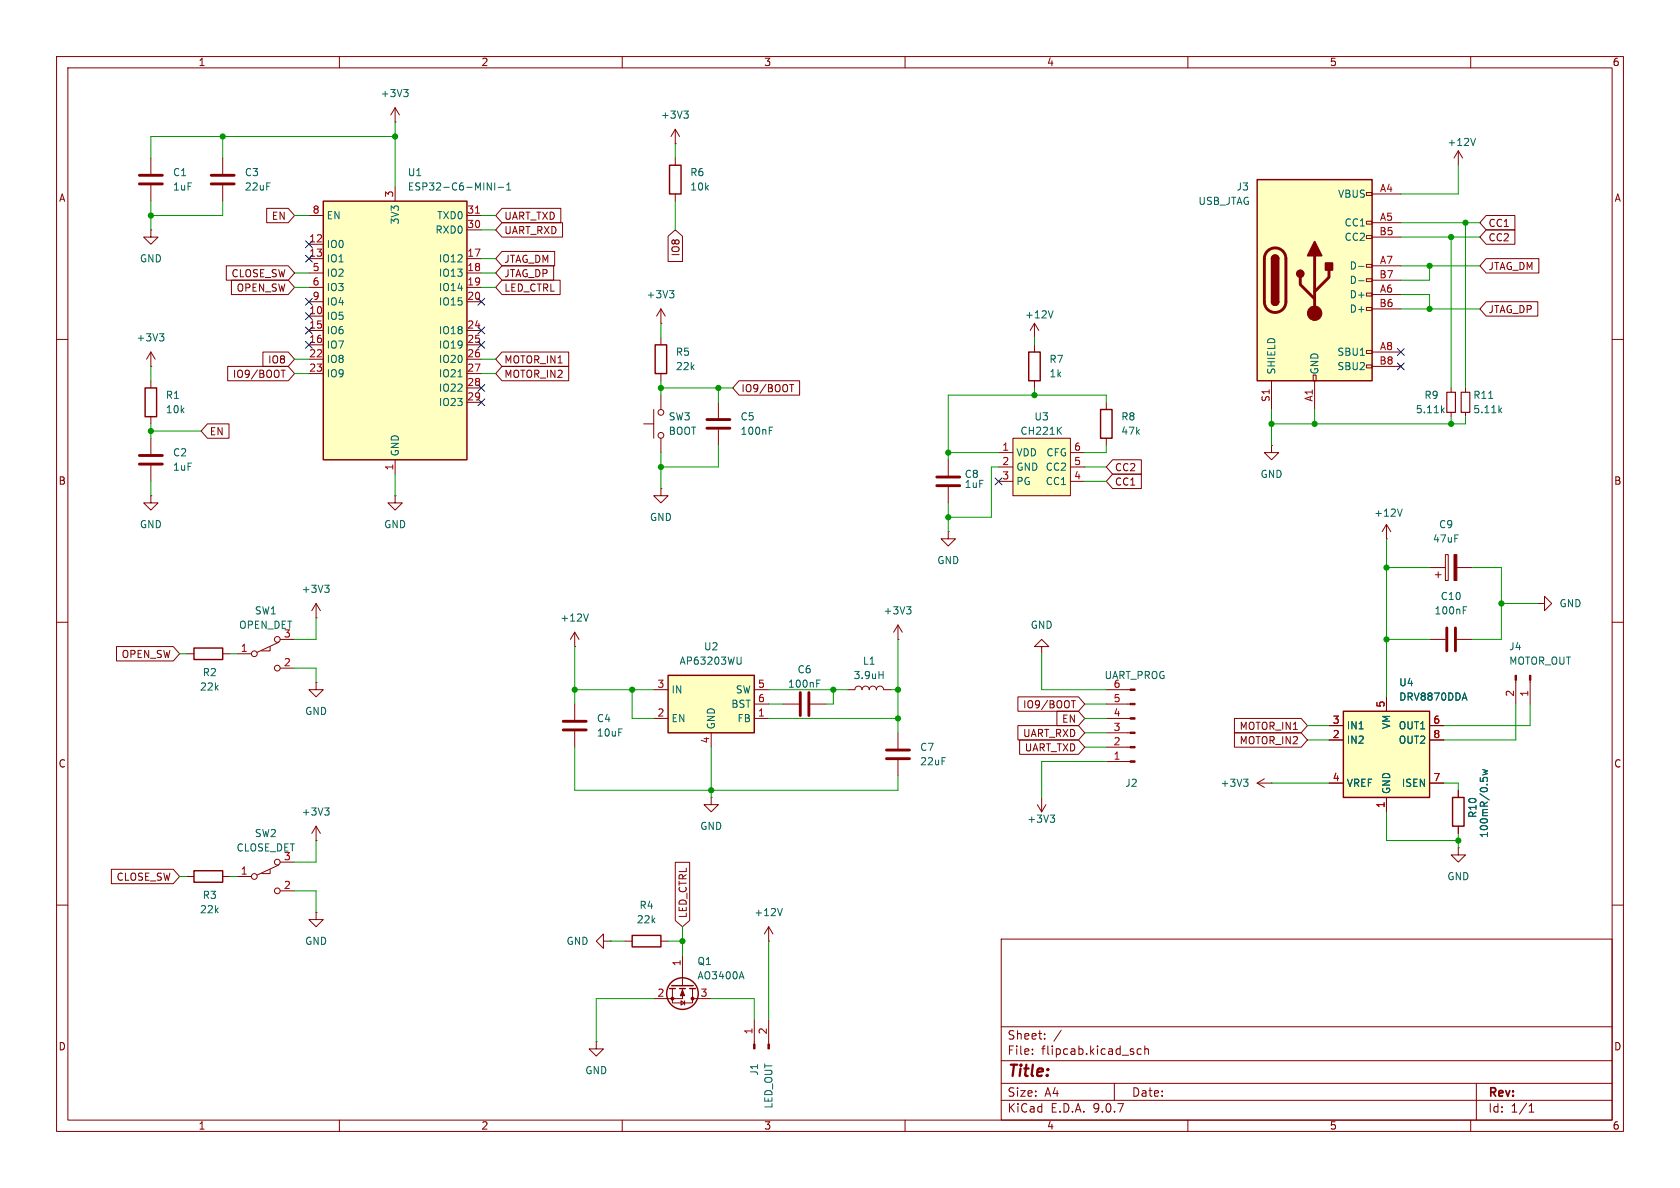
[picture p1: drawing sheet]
<svg xmlns="http://www.w3.org/2000/svg" width="297mm" height="210mm" viewBox="0 0 297 210" stroke-linecap="round" stroke-linejoin="round" font-family="sans-serif">
<g fill="none" stroke="#840000" stroke-width=".18">
<path d="M10 10h277v190h-277zM12 12h273v186h-273zM60 10v2M69.8 19.1l-.7 1.2M69.8 19.1l.8 1.2M69.8 19.1v2.5M110 10v2M160 10v2M210 10v2M260 10v2M39.4 27.9v2.8M39.4 32.8v2.8"/>
<path d="M69.8 21.6h.1M10 60h2M224.8 78.7v1.3h1.3l-1.3 1.3-1.3-1.3h1.3M224.8 78.7h.1M285 60h2M69.8 87.6v1.3h1.3l-1.3 1.3-1.2-1.3h1.2M69.8 87.6h.1M245.1 95.3h.1M245.1 92.7l-.8 1.3M245.1 92.7l.8 1.3M245.1 92.7v2.6M255.5 98h.5v4.6h-.5z"/>
<path d="M10 110h2M33 115.6h1.3M39.4 115.6h1.2M55.9 109.2h.1M55.9 106.7l-.8 1.3M55.9 106.7l.7 1.3M55.9 106.7v2.5M101.6 114.3h.1M101.6 111.8v2.5M101.6 111.8l-.8 1.2M101.6 111.8l.8 1.2M252.7 113h2.8"/>
<path d="M252.7 100.3h2.8M253.7 101.6h1.1M254.3 101.1v1M257.6 113h2.7M257.6 100.3h2.7M271.8 106.7h1.2v-1.3l1.3 1.3-1.3 1.3v-1.3M271.8 106.7h.1M285 110h2M55.9 120.7v1.2h1.2l-1.2 1.3-1.3-1.3h1.3M55.9 120.7h.1M101.6 124.5v2.8M101.6 129.3v2.8"/>
<path d="M222.2 138.4l1.3 .8M222.2 138.4h2.6M223.5 137.7l-1.3 .7M224.8 138.4h.1M268 120.2v4.3M270.5 120.2v4.3M33 154.9h1.3M39.4 154.9h1.2M41.9 154.9h2.5M47.8 153.7v.7h-1.6M49.3 152.9l-3.8 1.8M49.5 152.4h2.6"/>
<path d="M49.5 157.5h2.6M55.9 148.6h.1M55.9 146.1v2.5M55.9 146.1l-.8 1.2M55.9 146.1l.7 1.2M257.8 149.9v1.2h1.3l-1.3 1.3-1.3-1.3h1.3M257.8 149.9h.1M10 160h2M177 166h108v32h-108zM285 160h2M60 198v2M110 198v2"/>
<path d="M160 198v2M177 194.5h108M177 191.5h108M177 187.5h108M177 181.5h108M182.5 186.3v.1M182.5 185.5v.1M184.7 183.6v.1M184.7 182.8v.1M187.6 182.1l-1.3 2M197 191.5v3M201.7 185.5l-.4-.1-.3 .3v.4l.2 .2h.5"/>
<path d="M202.4 185.5l.2-.1 .4 .1v.9M202.4 184.9v1.5M210 198v2M260 198v2M261 191.5v6.5M270.3 196.6h.9M270.3 195.5l.4-.4v1.5"/>
<circle cx="45" cy="154.9" r=".51"/>
<circle cx="49" cy="157.5" r=".51"/>
<circle cx="49" cy="152.4" r=".51"/>
</g>
<path d="M37.3 31h4.1M37.3 32.5h4.1M255.8 111v4.1M257.3 111v4.1M99.6 127.5h4M99.6 129h4" fill="none" stroke="#840000" stroke-width=".51"/>
<g fill="#840000" stroke="#840000" stroke-width=".18">
<path d="M270.4 119.4h.2v.8h-.2z"/>
<path d="M267.8 119.4h.3v.8h-.3z"/>
<path d="M257 98h.6v4.6h-.6z"/>
</g>
<path d="M71.4 15.8h.7l-.4 .5M71.9 16.3l.2 .2v.3l-.2 .3M247.9 90l-.4 1.3M57.4 103.4h.8l-.4 .5M57.9 103.9l.3 .3v.3l-.3 .2M104 108.5l-.4 1.3M258.7 107.9h.4M258.7 107.3h.6M219.8 137.7h.8l-.4 .5M220.4 138.2l.2 .3v.3l-.2 .2M57.4 142.8h.8l-.4 .5M57.9 143.3l.3 .2v.3l-.3 .3" fill="none" stroke="#006464" stroke-width=".18"/>
<path d="M34.3 114.6h5.1v2h-5.1zM34.3 153.9h5.1v2.1h-5.1z" fill="none" stroke="#840000" stroke-width=".25"/>
<path d="M222.2 31.8h20.4v35.5h-20.4z" fill="#ffffc2"/>
<g fill="none" stroke="#840000" stroke-width=".18">
<path d="M119.4 25.4h.1M119.4 22.9l-.8 1.2M119.4 22.9l.7 1.2M119.4 22.9v2.5M119.4 27.9v1.3M119.4 34.3v1.3M241.6 34h1v.5h-1zM241.6 39.1h1v.5h-1zM242.6 34.3h5M242.6 39.4h5M257.8 26.7l-.8 1.2M257.8 26.7l.8 1.2"/>
<path d="M257.8 26.7v2.5M26.7 40.6v1.3h1.2l-1.2 1.3-1.3-1.3h1.3M26.7 40.6h.1M241.6 41.7h1v.5h-1zM241.6 46.7h1v.5h-1zM241.6 49.3h1v.5h-1zM241.6 51.8h1v.5h-1zM241.6 54.4h1v.5h-1zM242.6 41.9h5M242.6 47h5M242.6 49.5h5M242.6 52.1h5"/>
<path d="M242.6 54.6h5M26.7 77.5v2.8M224.8 67.3v5.1M232.2 66.3h.5v1h-.5zM232.4 67.3v5.1M241.6 62h1v.5h-1zM241.6 64.5h1v.5h-1zM242.6 62.2h5M242.6 64.8h5M259.1 68.6v.7M259.1 72.9v.8M26.7 87.6v1.3h1.2l-1.2 1.3-1.3-1.3h1.3"/>
<path d="M26.7 87.6h.1M26.7 82.3v2.8M167.6 94v1.3h1.3l-1.3 1.2-1.2-1.2h1.2M167.6 94h.1M158.7 113h.1M158.7 110.5v2.5M158.7 110.5l-.7 1.3M158.7 110.5l.8 1.3M184.1 114.3h1.3l-1.3-1.3-1.2 1.3h1.2v1.3M149.9 121.9h1.2a.64 .64 0 0 1 .7-.6 .64 .64 0 0 1 .6 .6 .64 .64 0 0 1 .6-.6 .64 .64 0 0 1 .7 .6 .64 .64 0 0 1 .6-.6 .64 .64 0 0 1 .6 .6 .64 .64 0 0 1 .7-.6 .64 .64 0 0 1 .6 .6h1.3M158.7 129.5v2.8M158.7 134.4v2.8"/>
<path d="M195.6 121.9h4.2M195.6 134.6h4.2M195.6 132.1h4.2M195.6 129.5h4.2M195.6 127h4.2M195.6 124.5h4.2M125.7 141v1.2h1.3l-1.3 1.3-1.2-1.3h1.2M125.7 141h.1M183.4 142.2l.7 1.3M184.1 141v2.5M184.9 142.2l-.8 1.3M110.5 166.4h1.3"/>
<path d="M116.8 166.4h1.3M118.9 174.8v2.5h3.5v-2.5M120.4 176.9l.6 .4-.6 .4zM120.6 174.8v1.7h-5M120.6 168.9v5.3M121 176.9v.8M122.4 176.5h3.3M135.9 166.4h.1M135.9 163.8v2.6M135.9 163.8l-.8 1.3M135.9 163.8l.8 1.3M105.4 184.2v1.2h1.3l-1.3 1.3-1.3-1.3h1.3"/>
<path d="M105.4 184.2h.1M133.3 180.3v4.3M135.9 180.3v4.3"/>
</g>
<g fill="none" stroke="#840000" stroke-width=".25">
<path d="M118.4 29.2h2v5.1h-2zM222.2 31.8h20.4v35.5h-20.4zM224.8 45.7a.64 .64 0 0 1 .6-.6 .64 .64 0 0 1 .7 .6M224.8 53.3a.64 .64 0 0 0 .6 .7 .64 .64 0 0 0 .7-.7M111.8 165.4h5v2h-5zM118.4 174.8h1M118.7 174.2h3.9M120.1 174.8h1.1M121.9 174.8h1"/>
<circle cx="120.6" cy="175.6" r="2.79"/>
</g>
<path d="M224.1 44.4a1.9 1.9 0 0 1 2-.4 1.9 1.9 0 0 1 1.2 1.7v7.6a1.91 1.91 0 0 1-1.9 1.9 1.91 1.91 0 0 1-1.9-1.9v-7.7l.2-.7zM229.9 49v1.3l2.5 2.5M232.4 45.2v10.2M234.9 47.8v1.2l-2.5 2.6M24.6 80.5h4.1M24.6 82h4.1M156.7 132.6h4.1M156.7 134.1h4.1" fill="none" stroke="#840000" stroke-width=".51"/>
<g fill="#840000" stroke="#840000" stroke-width=".25">
<path d="M224.8 45.7h1.3v7.6h-1.3z"/>
<path d="M225 45.3a.64 .64 0 0 1 .7-.2 .64 .64 0 0 1 .4 .6h-1.3z"/>
<path d="M224.8 53.3h1.3a.64 .64 0 0 1-.7 .7 .64 .64 0 0 1-.6-.7z"/>
<path d="M232.4 42.7l1.3 2.5h-2.6z"/>
<path d="M234.3 46.5h1.3v1.3h-1.3z"/>
<circle cx="229.9" cy="48.4" r=".63"/>
</g>
<g fill="#840000" stroke="#840000" stroke-width=".18">
<path d="M120.6 175l.4 1h-.7z"/>
<path d="M199.8 134.5h.9v.2h-.9z"/>
<path d="M199.8 132h.9v.2h-.9z"/>
<path d="M199.8 129.4h.9v.3h-.9z"/>
<path d="M199.8 126.9h.9v.2h-.9z"/>
<path d="M199.8 124.3h.9v.3h-.9z"/>
<path d="M199.8 121.8h.9v.2h-.9z"/>
<path d="M133.2 184.6h.3v.8h-.3z"/>
<path d="M135.8 184.6h.2v.8h-.2z"/>
<circle cx="232.4" cy="55.4" r="1.27"/>
<circle cx="122.4" cy="176.5" r=".25"/>
<circle cx="118.9" cy="176.5" r=".25"/>
</g>
<g fill="none" stroke="#006464" stroke-width=".18">
<path d="M120.9 19.6h.8l-.4 .5M121.4 20.1l.3 .3v.3l-.3 .2M260.8 24.5l-.4 1.2M240.2 47.1h1M240.2 49.6h1M263.2 70.4h.7M265.1 72.5l.4 .5M265.5 72.1l-.5 .5M155.4 119.3h.7M156.1 118.7v1.3M160.3 107.3h.7l-.4 .4M160.8 107.7l.2 .3v.3l-.2 .2"/>
<path d="M185.7 144.1h.7l-.4 .5M186.2 144.6l.2 .2v.3l-.2 .3M131.1 171.8l.4 1.2M138.3 160.6l-.4 1.3"/>
</g>
<path d="M258.3 69.3h1.5v3.6h-1.5z" fill="none" stroke="#840000" stroke-width=".2"/>
<path d="M118.1 119.4h15.2v10.1h-15.2z" fill="#ffffc2"/>
<path d="M118.1 119.4h15.2v10.1h-15.2z" fill="none" stroke="#840000" stroke-width=".25"/>
<path d="M115.6 121.9h2.5M115.6 127h2.5M125.7 129.5v2.6M133.3 121.9h2.6M133.3 127h2.6M133.3 124.5h2.6M138.4 124.5h2.8M143.3 124.5h2.7M55.9 161.3v1.3h1.2l-1.2 1.2-1.3-1.2h1.3M55.9 161.3h.1M106.7 166.4v-1.3l-1.3 1.3 1.3 1.2v-1.2h1.2M107.9 166.4h.1" fill="none" stroke="#840000" stroke-width=".18"/>
<path d="M131 116.1v1.1l-.1 .2h-.4M144.4 120.8h.4M144.4 120.2h.6" fill="none" stroke="#006464" stroke-width=".18"/>
<path d="M141.5 122.4v4.1M143 122.4v4.1" fill="none" stroke="#840000" stroke-width=".51"/>
<path d="M237.5 125.7h15.2v15.3h-15.2z" fill="#ffffc2"/>
<path d="M25.7 68.6h2v5.1h-2zM181.9 62.2h2v5.1h-2zM237.5 125.7h15.2v15.3h-15.2zM256.8 141h2v5.1h-2z" fill="none" stroke="#840000" stroke-width=".25"/>
<g fill="none" stroke="#840000" stroke-width=".18">
<path d="M26.7 64.8h.1M26.7 62.2l-.8 1.3M26.7 62.2l.7 1.3M26.7 62.2v2.6M26.7 67.3v1.3M26.7 73.7v1.2M127 71.1v2.8M127 75.9v2.8M182.9 61v1.2M182.9 67.3v1.3M256.5 68.6v.7M256.5 72.9v.8"/>
<path d="M41.9 115.6h2.5M47.8 114.3v.8h-1.6M49.3 113.5l-3.8 1.8M49.5 113h2.6M49.5 118.1h2.6M234.9 128.3h2.6M234.9 130.8h2.6M234.9 138.4h2.6M245.1 123.2v2.5M252.7 128.3h2.6M252.7 130.8h2.6M252.7 138.4h2.6"/>
<path d="M257.8 139.7v1.3M245.1 141v2.5M257.8 146.1v1.2"/>
<circle cx="45" cy="115.6" r=".51"/>
<circle cx="49" cy="118.1" r=".51"/>
<circle cx="49" cy="113" r=".51"/>
</g>
<path d="M28.2 59h.8l-.5 .5M28.7 59.5l.3 .2v.3l-.3 .3M136 76.1h.4M136 75.5h.6M255 72.5l.3 .5M255.3 72.1l-.5 .5M258.9 122.5l.4 1.3M261.7 137.5v.6M262.1 136l.9 .3-.6 .2 .6 .3-.9 .2M262.2 138v-.3l.2-.3 .4 .1 .2 .5" fill="none" stroke="#006464" stroke-width=".18"/>
<path d="M255.8 69.3h1.5v3.6h-1.5z" fill="none" stroke="#840000" stroke-width=".2"/>
<path d="M125 74.2h4M125 75.7h4" fill="none" stroke="#840000" stroke-width=".51"/>
<path d="M179.1 77.5h10.1v10.1h-10.1z" fill="#ffffc2"/>
<g fill="none" stroke="#840000" stroke-width=".18">
<path d="M26.7 27.9v2.8M26.7 32.8v2.8M116.8 57.2h.1M116.8 54.6v2.6M116.8 59.7v1.3M116.8 54.6l-.7 1.3M116.8 54.6l.8 1.3M182.9 57.2l-.8 1.2M182.9 57.2l.7 1.2M182.9 57.2v2.5M113.8 74.9h1.8M115.6 72.4v5.1"/>
<path d="M116.8 66v1.3M116.8 69.9v2.5M116.8 77.5v2.5M179.1 77.5h10.1v10.1h-10.1zM195.6 71.1v1.3M195.6 77.5v1.2M116.8 86.4v1.2h1.3l-1.3 1.3-1.2-1.3h1.2M116.8 86.4h.1M167.6 81.3v2.8M167.6 86.1v2.8M176.5 80h2.6M176.5 82.6h2.6"/>
<path d="M176.5 85.1h2.6M189.2 80h2.6M189.2 82.6h2.6M189.2 85.1h2.6"/>
<circle cx="116.8" cy="72.9" r=".51"/>
<circle cx="116.8" cy="77" r=".51"/>
</g>
<path d="M118.4 51.4h.7l-.4 .5M118.9 51.9l.2 .2v.3l-.2 .2M186.2 54.9l-.5 1.3M187.1 76.1l.6 .7M187.7 75.5l-.8 .7" fill="none" stroke="#006464" stroke-width=".18"/>
<path d="M24.6 31h4.1M24.6 32.5h4.1M165.6 84.3h4.1M165.6 85.9h4.1" fill="none" stroke="#840000" stroke-width=".51"/>
<path d="M115.8 61h2.1v5h-2.1zM194.6 72.4h2v5.1h-2z" fill="none" stroke="#840000" stroke-width=".25"/>
<path d="M57.1 35.6h25.4v45.7h-25.4z" fill="#ffffc2"/>
<path d="M57.1 35.6h25.4v45.7h-25.4z" fill="none" stroke="#840000" stroke-width=".25"/>
<g fill="none" stroke="#840000" stroke-width=".18">
<path d="M47.1 36.8h3.9l1.1 1.3-1.1 1.3h-3.9zM54.6 38.1h2.5M69.8 33v2.6M82.5 38.1h2.6M88.7 39.4h10.7v2.5h-10.7l-1.1-1.3zM88.7 36.8h10.4v2.6h-10.4l-1.1-1.3zM262.7 38.1h5.1v2.5h-5.1l-1.1-1.2zM40 47h11l1.1 1.3-1.1 1.2h-11zM40.9 49.5h10.1l1.1 1.3-1.1 1.3h-10.1zM54.6 43.2h2.5M54.6 45.7h2.5M54.6 48.3h2.5"/>
<path d="M54.6 50.8h2.5M54.6 53.3h2.5M54.6 55.9h2.5M54.6 58.4h2.5M82.5 45.7h2.6M82.5 48.3h2.6M82.5 50.8h2.6M82.5 53.3h2.6M82.5 58.4h2.6M82.5 40.6h2.6M88.7 47h9.2v2.5h-9.2l-1.1-1.2zM88.7 49.5h10.3v2.6h-10.3l-1.1-1.3z"/>
<path d="M88.7 44.4h9.4v2.6h-9.4l-1.1-1.3zM118.1 41.8l1.3-1.2 1.3 1.2v4.4h-2.6zM262.7 45.7h9.3v2.6h-9.3l-1.1-1.3zM262.7 53.3h9.2v2.6h-9.2l-1.1-1.3zM262.7 40.6h5.1v2.6h-5.1l-1.1-1.3zM36.7 74.9h3.8v2.6h-3.8l-1.1-1.3zM40.3 64.8h10.7l1.1 1.2-1.1 1.3h-10.7zM46.5 62.2h4.5l1.1 1.3-1.1 1.3h-4.5zM49.7 65.4h.7M50.1 65.4v1.3M54.6 61h2.5M54.6 63.5h2.5"/>
<path d="M54.6 66h2.5M82.5 61h2.6M82.5 63.5h2.6M82.5 66h2.6M82.5 68.6h2.6M82.5 71.1h2.6M88.7 64.8h11.8v2.5h-11.8l-1.1-1.3zM88.7 62.2h11.8v2.6h-11.8l-1.1-1.3zM130.7 67.3h10.7v2.6h-10.7l-1.2-1.3zM139.6 68h.7M140 68v1.3M69.8 81.3v2.5"/>
<path d="M196.7 83.8h5.1v2.6h-5.1l-1.1-1.3zM196.7 81.3h5.1v2.5h-5.1l-1.1-1.2zM20.6 114.3h10l1.1 1.3-1.1 1.2h-10zM180 123.2h10.7l1.1 1.3-1.1 1.2h-10.7zM180 128.3h10.7l1.1 1.2-1.1 1.3h-10.7zM180.3 130.8h10.4l1.1 1.3-1.1 1.3h-10.4zM186.8 125.7h3.9l1.1 1.3-1.1 1.3h-3.9zM189.4 123.9h.7M189.8 123.9v1.2M218.2 127h11.8l1.1 1.3-1.1 1.2h-11.8zM218.2 129.5h11.8l1.1 1.3-1.1 1.3h-11.8zM234.9 128.3h2.6"/>
<path d="M234.9 130.8h2.6M234.9 138.4h2.6M245.1 123.2v2.5M252.7 128.3h2.6M252.7 130.8h2.6M252.7 138.4h2.6M257.8 139.7v1.3M19.7 153.7h10.9l1.1 1.2-1.1 1.3h-10.9zM119.4 152.4h2.5v10.3l-1.3 1.1-1.2-1.1zM245.1 141v2.5M257.8 146.1v1.2"/>
</g>
<path d="M84.1 37.7h.7" fill="none" stroke="#a90000" stroke-width=".18"/>
<path d="M86.1 32.3l.8 1.3v-1.3M87.5 32.3v1.3M88.1 33.1h.9M89.6 33.6h.7M89.6 32.7l.3-.4v1.3M81 66.6h.7M258.9 122.5l.4 1.3M261.7 137.5v.6M262.1 136l.9 .3-.6 .2 .6 .3-.9 .2M262.2 138v-.3l.2-.3 .4 .1 .2 .5" fill="none" stroke="#006464" stroke-width=".18"/>
<g fill="none" stroke="#009600" stroke-width=".18">
<path d="M26.7 35.6v5M39.4 24.1v3.8M39.4 35.6v2.5h-12.7M52.1 38.1h2.5M69.8 21.6v11.4M69.8 24.1h-43.1v3.8M85.1 38.1h2.5M119.4 25.4v2.5M119.4 35.6v5M247.6 39.4h14M257.8 29.2v5.1h-10.2M259.1 39.4v29.2"/>
<path d="M52.1 50.8h2.5M52.1 48.3h2.5M85.1 50.8h2.5M85.1 48.3h2.5M85.1 40.6h2.5M85.1 45.7h2.5M116.8 57.2v2.5M182.9 59.7v1.3M247.6 41.9h14M247.6 54.6h14M247.6 52.1h5.1v2.5M247.6 47h14"/>
<path d="M252.7 47v2.5h-5.1M256.5 41.9v26.7M26.7 64.8v2.5M26.7 74.9v2.6M26.7 76.2h8.9M52.1 66h2.5M52.1 63.5h2.5M85.1 66h2.5M85.1 63.5h2.5M116.8 67.3v2.6M116.8 68.6h12.7M127 68.6v2.5"/>
<path d="M127 78.7v3.9h-10.2M182.9 68.6v1.3M195.6 71.1v-1.2h-28v11.4M195.6 78.7v1.3h-3.8M224.8 72.4v6.3M232.4 72.4v2.5M256.5 73.7v1.2M259.1 73.7v1.2h-34.3M26.7 85.1v2.5M69.8 83.8v3.8M116.8 80v6.4M167.6 88.9v5.1"/>
<path d="M167.6 80h8.9M176.5 82.6h-1.2v8.8h-7.7M191.8 82.6h3.8M191.8 85.1h3.8M245.1 95.3v27.9M31.7 115.6h1.3M40.6 115.6h1.3M52.1 118.1h3.8v2.6M55.9 109.2v3.8h-3.8M101.6 114.3v10.2M158.7 113v16.5M184.1 115.6v6.3h11.5"/>
<path d="M245.1 113h7.6M245.1 100.3h7.6M260.3 100.3h5.1v12.7h-5.1M265.4 106.7h6.4M101.6 121.9h14M101.6 132.1v7.6h57.1v-2.5M111.8 121.9v5.1h3.8M125.7 132.1v8.9M135.9 121.9h14M135.9 127h22.8M135.9 124.5h2.5M147.3 121.9v2.6h-1.3"/>
<path d="M157.5 121.9h1.2M191.8 132.1h3.8M191.8 129.5h3.8M191.8 127h3.8M191.8 124.5h3.8M195.6 134.6h-11.5v6.4M224.8 138.4h10.1M231.1 130.8h3.8M231.1 128.3h3.8M255.3 138.4h2.5v1.3M268 124.5v6.3h-12.7M270.5 124.5v3.8h-15.2"/>
<path d="M31.7 154.9h1.3M40.6 154.9h1.3M52.1 157.5h3.8v3.8M55.9 148.6v3.8h-3.8M245.1 143.5v5.1h12.7M257.8 147.3v2.6M107.9 166.4h2.6M115.6 176.5h-10.2v7.7M118.1 166.4h2.5M120.6 163.8v5.1M125.7 176.5h7.6v3.8M135.9 166.4v13.9"/>
</g>
<g fill="none" stroke="#000084" stroke-width=".18">
<path d="M54 55.3l1.2 1.2M54 52.7l1.2 1.2M54 42.6l1.2 1.2M54 45.1l1.2 1.2M54 57.8l1.2 1.2M55.2 55.3l-1.2 1.2M55.2 52.7l-1.2 1.2M55.2 42.6l-1.2 1.2M55.2 45.1l-1.2 1.2M55.2 57.8l-1.2 1.2M84.5 52.7l1.2 1.2M84.5 57.8l1.2 1.2"/>
<path d="M85.7 52.7l-1.2 1.2M85.7 57.8l-1.2 1.2M54 60.4l1.2 1.2M55.2 60.4l-1.2 1.2M84.5 70.5l1.2 1.2M84.5 68l1.2 1.2M84.5 60.4l1.2 1.2M85.7 70.5l-1.2 1.2M85.7 68l-1.2 1.2M85.7 60.4l-1.2 1.2M247 61.6l1.3 1.2M247 64.2l1.3 1.2"/>
<path d="M248.3 61.6l-1.3 1.2M248.3 64.2l-1.3 1.2M175.9 84.5l1.2 1.2M177.1 84.5l-1.2 1.2"/>
</g>
<g fill="#009600" stroke="#009600" stroke-width=".18">
<circle cx="182.9" cy="69.9" r=".46"/>
<circle cx="127" cy="68.6" r=".46"/>
<circle cx="167.6" cy="80" r=".46"/>
<circle cx="116.8" cy="68.6" r=".46"/>
<circle cx="256.5" cy="41.9" r=".46"/>
<circle cx="252.7" cy="54.6" r=".46"/>
<circle cx="252.7" cy="47" r=".46"/>
<circle cx="224.8" cy="74.9" r=".46"/>
<circle cx="232.4" cy="74.9" r=".46"/>
<circle cx="259.1" cy="39.4" r=".46"/>
<circle cx="256.5" cy="74.9" r=".46"/>
<circle cx="257.8" cy="148.6" r=".46"/>
<circle cx="245.1" cy="100.3" r=".46"/>
<circle cx="245.1" cy="113" r=".46"/>
<circle cx="265.4" cy="106.7" r=".46"/>
<circle cx="111.8" cy="121.9" r=".46"/>
<circle cx="101.6" cy="121.9" r=".46"/>
<circle cx="125.7" cy="139.7" r=".46"/>
<circle cx="158.7" cy="127" r=".46"/>
<circle cx="147.3" cy="121.9" r=".46"/>
<circle cx="120.6" cy="166.4" r=".46"/>
<circle cx="167.6" cy="91.4" r=".46"/>
<circle cx="158.7" cy="121.9" r=".46"/>
<circle cx="26.7" cy="76.2" r=".46"/>
<circle cx="116.8" cy="82.6" r=".46"/>
<circle cx="39.4" cy="24.1" r=".46"/>
<circle cx="26.7" cy="38.1" r=".46"/>
<circle cx="69.8" cy="24.1" r=".46"/>
</g>
<text font-size="2.8" fill="#840000" x="178" y="190.9">Title:</text>
<g font-size="2.1" fill="#840000">
<text x="178" y="184">Sheet:</text>
<text x="178" y="186.7">File:</text>
<text x="184.1" y="186.7">flipcab.kicad_sch</text>
<text x="178" y="196.9">KiCad</text>
<text x="178" y="194.1">Size:</text>
<text x="184.7" y="194.1">A4</text>
<text x="185.7" y="196.9">E.D.A.</text>
<text x="193.3" y="196.9">9.0.7</text>
<text x="200" y="194.1">Date:</text>
<text x="263" y="194.3">Rev:</text>
<text x="263" y="196.9">Id:</text>
<text x="267.1" y="196.9">1/1</text>
</g>
<g font-size="1.8" fill="#840000">
<text x="35" y="11.9">1</text>
<text x="85" y="11.9">2</text>
<text x="135" y="11.9">3</text>
<text x="185" y="11.9">4</text>
<text x="235" y="11.9">5</text>
<text x="285" y="11.9">6</text>
<text x="10.3" y="35.9">A</text>
<text x="285.3" y="35.9">A</text>
<text x="48" y="39.1">EN</text>
<text x="89.1" y="41.6">UART_RXD</text>
<text x="89.1" y="39.1">UART_TXD</text>
<text x="263" y="40.3">CC1</text>
<text x="89.1" y="46.7">JTAG_DM</text>
<text x="120.3" y="45.4" transform="rotate(-90 120.3 45.4)">IO8</text>
<text x="263" y="47.9">JTAG_DM</text>
<text x="263" y="42.9">CC2</text>
<text x="40.8" y="49.2">CLOSE_SW</text>
<text x="41.7" y="51.8">OPEN_SW</text>
<text x="89.1" y="49.2">JTAG_DP</text>
<text x="89.1" y="51.8">LED_CTRL</text>
<text x="263" y="55.6">JTAG_DP</text>
<text x="47.3" y="64.5">IO8</text>
<text x="89.1" y="64.5">MOTOR_IN1</text>
<text x="41.1" y="67">IO9/BOOT</text>
<text x="89.1" y="67">MOTOR_IN2</text>
<text x="131" y="69.5">IO9/BOOT</text>
<text x="37" y="77.2">EN</text>
<text x="197" y="83.5">CC2</text>
<text x="10.3" y="85.9">B</text>
<text x="197" y="86">CC1</text>
<text x="285.3" y="85.9">B</text>
<text x="21.4" y="116.5">OPEN_SW</text>
<text x="180.8" y="125.4">IO9/BOOT</text>
<text x="180.8" y="130.5">UART_RXD</text>
<text x="187.7" y="128">EN</text>
<text x="219" y="129.2">MOTOR_IN1</text>
<text x="219" y="131.8">MOTOR_IN2</text>
<text x="10.3" y="135.9">C</text>
<text x="181.1" y="133">UART_TXD</text>
<text x="285.3" y="135.9">C</text>
<text x="20.5" y="155.9">CLOSE_SW</text>
<text x="121.6" y="162.4" transform="rotate(-90 121.6 162.4)">LED_CTRL</text>
<text x="10.3" y="185.9">D</text>
<text x="285.3" y="185.9">D</text>
<text x="35" y="199.9">1</text>
<text x="85" y="199.9">2</text>
<text x="135" y="199.9">3</text>
<text x="185" y="199.9">4</text>
<text x="235" y="199.9">5</text>
<text x="285" y="199.9">6</text>
</g>
<g font-size="1.8" fill="#006464">
<text x="67.2" y="17.4">+3V3</text>
<text x="116.7" y="21.2">+3V3</text>
<text x="255.8" y="26">+12V</text>
<text x="30.5" y="31.3">C1</text>
<text x="30.5" y="33.9">1uF</text>
<text x="43.2" y="31.3">C3</text>
<text x="43.2" y="33.9">22uF</text>
<text x="72" y="31.3">U1</text>
<text x="72" y="33.9">ESP32-C6-MINI-1</text>
<text x="121.9" y="31.3">R6</text>
<text x="121.9" y="33.9">10k</text>
<text x="218.5" y="33.9">J3</text>
<text x="236.5" y="35.2">VBUS</text>
<text x="57.7" y="39">EN</text>
<text x="70.7" y="39.8" transform="rotate(-90 70.7 39.8)">3V3</text>
<text x="76.9" y="41.5">RXD0</text>
<text x="77.2" y="39">TXD0</text>
<text x="211.8" y="36.4">USB_JTAG</text>
<text x="237.6" y="40.2">CC1</text>
<text x="24.6" y="46.6">GND</text>
<text x="57.7" y="44">IO0</text>
<text x="57.7" y="46.6">IO1</text>
<text x="77.5" y="46.6">IO12</text>
<text x="237.6" y="42.8">CC2</text>
<text x="238.5" y="47.9">D-</text>
<text x="57.7" y="49.1">IO2</text>
<text x="57.7" y="51.7">IO3</text>
<text x="77.5" y="49.1">IO13</text>
<text x="77.5" y="51.7">IO14</text>
<text x="114.2" y="52.9">+3V3</text>
<text x="238.5" y="50.4">D-</text>
<text x="238.5" y="52.9">D+</text>
<text x="57.7" y="54.2">IO4</text>
<text x="57.7" y="56.7">IO5</text>
<text x="57.7" y="59.3">IO6</text>
<text x="77.5" y="54.2">IO15</text>
<text x="77.5" y="59.3">IO18</text>
<text x="181.1" y="56.5">+12V</text>
<text x="238.5" y="55.5">D+</text>
<text x="24" y="60.6">+3V3</text>
<text x="57.7" y="61.8">IO7</text>
<text x="57.7" y="64.4">IO8</text>
<text x="77.5" y="61.8">IO19</text>
<text x="77.5" y="64.4">IO20</text>
<text x="119.4" y="63.1">R5</text>
<text x="119.4" y="65.6">22k</text>
<text x="185.4" y="64.4">R7</text>
<text x="236.3" y="63.1">SBU1</text>
<text x="236.3" y="65.6">SBU2</text>
<text x="29.2" y="70.7">R1</text>
<text x="57.7" y="66.9">IO9</text>
<text x="77.5" y="66.9">IO21</text>
<text x="77.5" y="69.4">IO22</text>
<text x="77.5" y="72">IO23</text>
<text x="185.4" y="66.9">1k</text>
<text x="225.7" y="66.3" transform="rotate(-90 225.7 66.3)">SHIELD</text>
<text x="233.3" y="66.3" transform="rotate(-90 233.3 66.3)">GND</text>
<text x="251.7" y="70.7">R9</text>
<text x="260.4" y="70.7">R11</text>
<text x="29.2" y="73.3">10k</text>
<text x="118.1" y="74.5">SW3</text>
<text x="118.1" y="77.1">BOOT</text>
<text x="130.8" y="74.5">C5</text>
<text x="130.8" y="77.1">100nF</text>
<text x="180.3" y="77.1">CH221K</text>
<text x="182.8" y="74.5">U3</text>
<text x="198.1" y="74.5">R8</text>
<text x="198.1" y="77.1">47k</text>
<text x="250.2" y="73.3">5.11k</text>
<text x="260.4" y="73.3">5.11k</text>
<text x="30.5" y="80.9">C2</text>
<text x="30.5" y="83.4">1uF</text>
<text x="70.7" y="80.8" transform="rotate(-90 70.7 80.8)">GND</text>
<text x="179.6" y="80.9">VDD</text>
<text x="179.6" y="83.4">GND</text>
<text x="184.8" y="83.4">CC2</text>
<text x="184.9" y="80.9">CFG</text>
<text x="170.4" y="84.7">C8</text>
<text x="170.4" y="86.5">1uF</text>
<text x="179.6" y="86">PG</text>
<text x="184.8" y="86">CC1</text>
<text x="222.8" y="84.7">GND</text>
<text x="24.6" y="93.6">GND</text>
<text x="67.8" y="93.6">GND</text>
<text x="114.8" y="92.3">GND</text>
<text x="242.8" y="91.5">+12V</text>
<text x="254.3" y="93.6">C9</text>
<text x="165.6" y="99.9">GND</text>
<text x="253.2" y="96.1">47uF</text>
<text x="53.2" y="105">+3V3</text>
<text x="254.6" y="106.3">C10</text>
<text x="275.6" y="107.5">GND</text>
<text x="42.2" y="111.4">OPEN_DET</text>
<text x="45" y="108.8">SW1</text>
<text x="50.1" y="112.8">3</text>
<text x="99" y="110.1">+12V</text>
<text x="156.1" y="108.8">+3V3</text>
<text x="182.1" y="111.4">GND</text>
<text x="253.5" y="108.8">100nF</text>
<text x="35.7" y="119.7">R2</text>
<text x="120" y="117.7">AP63203WU</text>
<text x="124.4" y="115.2">U2</text>
<text x="140.9" y="119.2">C6</text>
<text x="152.4" y="117.7">L1</text>
<text x="266.7" y="115.2">J4</text>
<text x="266.7" y="117.7">MOTOR_OUT</text>
<text x="35.3" y="122.3">22k</text>
<text x="118.6" y="122.8">IN</text>
<text x="129.2" y="125.3">BST</text>
<text x="130" y="122.8">SW</text>
<text x="139.2" y="121.8">100nF</text>
<text x="150.8" y="120.2">3.9uH</text>
<text x="195.2" y="120.2">UART_PROG</text>
<text x="247.3" y="121.5">U4</text>
<text x="247.3" y="124.1">DRV8870DDA</text>
<text x="53.8" y="126.6">GND</text>
<text x="105.4" y="127.9">C4</text>
<text x="105.4" y="130.4">10uF</text>
<text x="118.6" y="127.9">EN</text>
<text x="126.6" y="129" transform="rotate(-90 126.6 129)">GND</text>
<text x="130.3" y="127.9">FB</text>
<text x="238" y="129.1">IN1</text>
<text x="238" y="131.7">IN2</text>
<text x="246" y="129" transform="rotate(-90 246 129)">VM</text>
<text x="247.2" y="129.1">OUT1</text>
<text x="247.2" y="131.7">OUT2</text>
<text x="162.6" y="132.9">C7</text>
<text x="162.6" y="135.5">22uF</text>
<text x="198.8" y="139.3">J2</text>
<text x="215.7" y="139.3">+3V3</text>
<text x="238" y="139.3">VREF</text>
<text x="246" y="140.5" transform="rotate(-90 246 140.5)">GND</text>
<text x="247.7" y="139.3">ISEN</text>
<text x="45" y="148.2">SW2</text>
<text x="53.2" y="144.4">+3V3</text>
<text x="123.7" y="146.9">GND</text>
<text x="181.5" y="145.6">+3V3</text>
<text x="261.2" y="144.7" transform="rotate(-90 261.2 144.7)">R10</text>
<text x="263.2" y="148.2" transform="rotate(-90 263.2 148.2)">100mR/0.5w</text>
<text x="41.7" y="150.7">CLOSE_DET</text>
<text x="50.1" y="152.1">3</text>
<text x="255.8" y="155.8">GND</text>
<text x="35.3" y="161.6">22k</text>
<text x="35.7" y="159.1">R3</text>
<text x="113" y="160.9">R4</text>
<text x="53.8" y="167.2">GND</text>
<text x="100.1" y="167.2">GND</text>
<text x="112.5" y="163.4">22k</text>
<text x="133.2" y="162.2">+12V</text>
<text x="123.2" y="173.3">AO3400A</text>
<text x="123.2" y="170.8">Q1</text>
<text x="103.4" y="190.1">GND</text>
<text x="134.2" y="190.2" transform="rotate(-90 134.2 190.2)">J1</text>
<text x="136.8" y="196.1" transform="rotate(-90 136.8 196.1)">LED_OUT</text>
</g>
<g font-size="1.8" fill="#a90000">
<text x="69.6" y="35" transform="rotate(-90 69.6 35)">3</text>
<text x="243.9" y="34">A4</text>
<text x="55.2" y="37.8">8</text>
<text x="82.5" y="37.8">31</text>
<text x="82.5" y="40.4">30</text>
<text x="243.8" y="41.7">B5</text>
<text x="243.9" y="39.1">A5</text>
<text x="54.6" y="42.9">12</text>
<text x="54.6" y="45.5">13</text>
<text x="82.5" y="45.5">17</text>
<text x="243.9" y="46.7">A7</text>
<text x="55.2" y="48">5</text>
<text x="55.2" y="50.5">6</text>
<text x="55.2" y="53.1">9</text>
<text x="82.5" y="48">18</text>
<text x="82.5" y="50.5">19</text>
<text x="82.5" y="53.1">20</text>
<text x="243.8" y="49.3">B7</text>
<text x="243.9" y="51.8">A6</text>
<text x="54.6" y="55.6">10</text>
<text x="54.6" y="58.2">15</text>
<text x="82.5" y="58.2">24</text>
<text x="243.8" y="54.4">B6</text>
<text x="54.6" y="60.7">16</text>
<text x="54.6" y="63.2">22</text>
<text x="54.6" y="65.8">23</text>
<text x="82.5" y="60.7">25</text>
<text x="82.5" y="63.2">26</text>
<text x="82.5" y="65.8">27</text>
<text x="243.8" y="64.5">B8</text>
<text x="243.9" y="62">A8</text>
<text x="82.5" y="68.3">28</text>
<text x="82.5" y="70.9">29</text>
<text x="224.5" y="71.2" transform="rotate(-90 224.5 71.2)">S1</text>
<text x="232.2" y="71.1" transform="rotate(-90 232.2 71.1)">A1</text>
<text x="69.6" y="83.3" transform="rotate(-90 69.6 83.3)">1</text>
<text x="177.1" y="79.8">1</text>
<text x="177.1" y="82.3">2</text>
<text x="189.8" y="79.8">6</text>
<text x="189.8" y="82.3">5</text>
<text x="177.1" y="84.8">3</text>
<text x="189.8" y="84.8">4</text>
<text x="42.5" y="115.3">1</text>
<text x="50.1" y="117.9">2</text>
<text x="116.1" y="121.7">3</text>
<text x="133.9" y="121.7">5</text>
<text x="133.9" y="124.2">6</text>
<text x="196.8" y="124.2">5</text>
<text x="196.8" y="121.7">6</text>
<text x="244.9" y="125.2" transform="rotate(-90 244.9 125.2)">5</text>
<text x="267.7" y="123.3" transform="rotate(-90 267.7 123.3)">2</text>
<text x="270.3" y="123.3" transform="rotate(-90 270.3 123.3)">1</text>
<text x="116.1" y="126.7">2</text>
<text x="125.5" y="131.5" transform="rotate(-90 125.5 131.5)">4</text>
<text x="133.9" y="126.7">1</text>
<text x="196.8" y="131.8">2</text>
<text x="196.8" y="129.3">3</text>
<text x="196.8" y="126.7">4</text>
<text x="235.5" y="128">3</text>
<text x="235.5" y="130.6">2</text>
<text x="253.3" y="128">6</text>
<text x="253.3" y="130.6">8</text>
<text x="196.8" y="134.4">1</text>
<text x="235.5" y="138.2">4</text>
<text x="244.9" y="142.9" transform="rotate(-90 244.9 142.9)">1</text>
<text x="253.3" y="138.2">7</text>
<text x="42.5" y="154.7">1</text>
<text x="50.1" y="157.2">2</text>
<text x="120.4" y="170.9" transform="rotate(-90 120.4 170.9)">1</text>
<text x="116.1" y="176.3">2</text>
<text x="123.8" y="176.3">3</text>
<text x="133.1" y="183" transform="rotate(-90 133.1 183)">1</text>
<text x="135.6" y="183" transform="rotate(-90 135.6 183)">2</text>
</g>
</svg>
